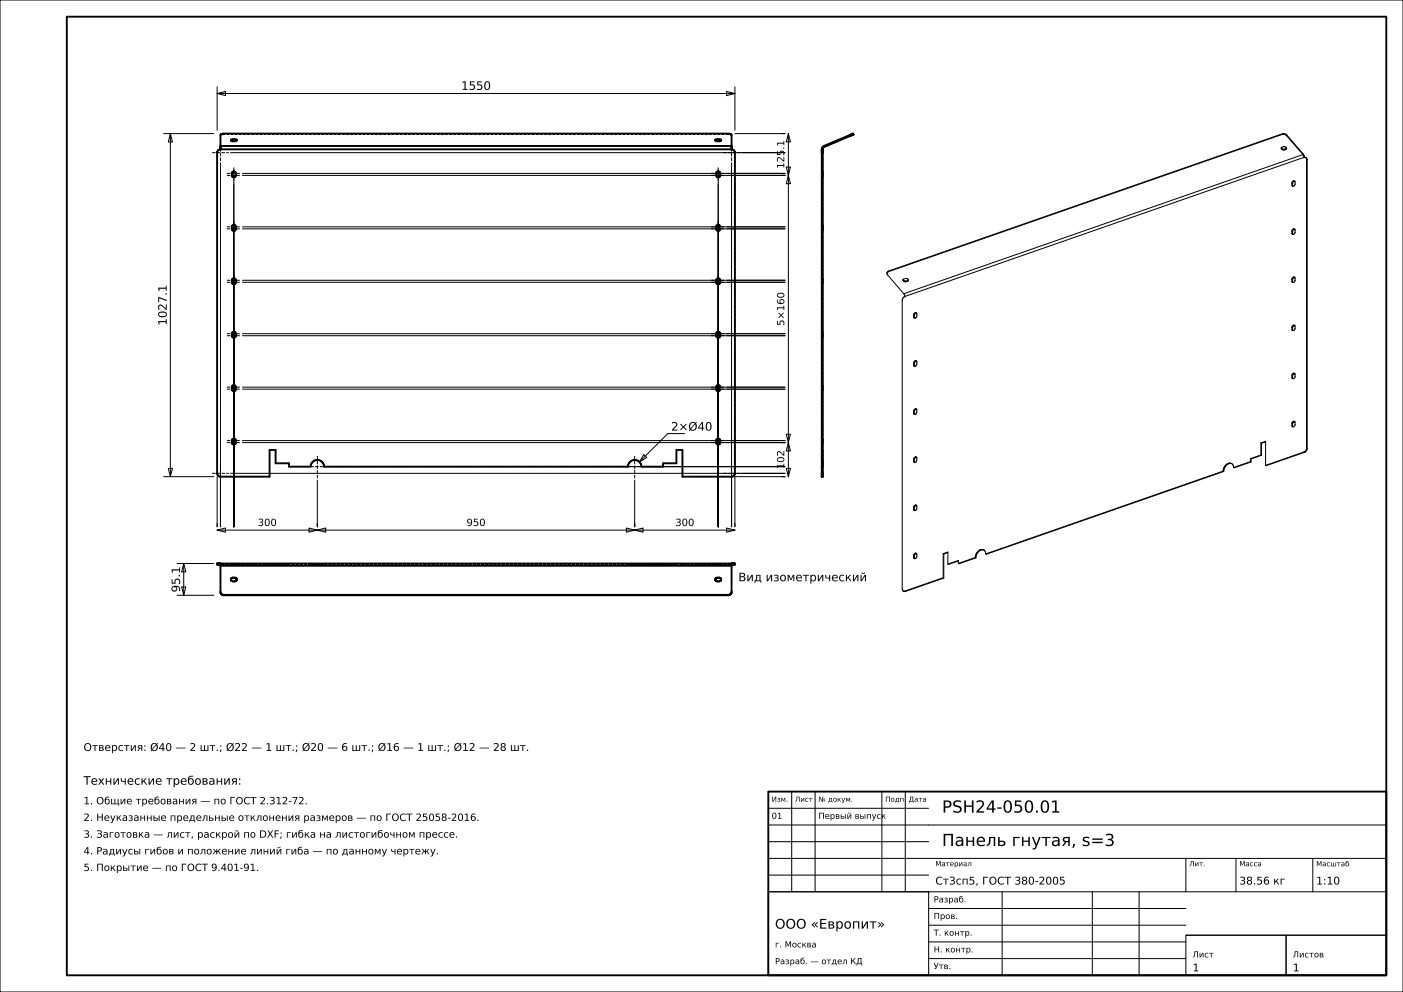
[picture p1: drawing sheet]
<svg xmlns="http://www.w3.org/2000/svg" width="420mm" height="297mm" viewBox="0 0 420 297" stroke-linecap="round" stroke-linejoin="round" font-family="sans-serif">
<g fill="none" stroke="#000" stroke-width=".3">
<path d="M0 0h420v297h-420zM49 40h15M51 40l.6 2.5h-1.2zM51 40v102.7M65 28l2.5-.6v1.2zM65 26v13M65 28h155M217.5 27.4l2.5 .6-2.5 .6zM220 26v13M220 40h15M236 40l.6 2.5h-1.2zM236 40v102.7"/>
<path d="M66 48.7v109M69 45.7h166M70 54.5v103.2M72.6 52.5h162.4M72.6 51.9h162.4M215 54.5v103.2M219 48.7v109M235.4 50h1.2l-.6 2.5zM236 52.5l.6 2.5h-1.2zM383.6 44.2l.3 .4 .6 .1M383.6 44.2l.2-.1a.87 .87 0 0 1 1.4 .3M383.6 44.2a.58 .58 0 0 0 .2 .6 .58 .58 0 0 0 .7 .1"/>
<path d="M383.8 40.3h.7l.7 .4M383.8 40.3l-117.9 41.1M383.9 40.1h.7l.6 .3M383.9 40.1l-117.9 41.1M383.9 40.1l-.1 .2M384.5 44.7v.2M384.9 44.7l-.4 .2M385 44.5l-.5 .2M385 44.5l-.1 .2M385.2 44.4l-.3 .3M385.2 44.4l-.2 .1M385.2 40.7l4.8 5.6"/>
<path d="M385.2 40.4l4.9 5.7M385.2 40.4v.3M386.8 54.8v.6M386.8 54.8a.5 .5 0 0 1 .2-.6 .5 .5 0 0 1 .7 .3l-.1 .9-.6 .4M386.8 55.4l.2 .4M386.8 54.8l.1 .2M386.8 55.4l.1 .1M386.9 55v.5M386.9 55.5l.1 .3M387.6 54.2l-.5 .2-.2 .6M390 46.3l.3 .9M390 46.3l-119.4 41.6"/>
<path d="M390.1 46.1l.4 1M390.1 46.1l-.1 .2M390.5 47.1l-119.6 41.7M390.5 47.1h.3M390.8 47.1l.3 .6M390.8 47.1l.5 .7M391.1 47.7v86.5M391.1 47.7l.2 .1M391.3 47.8v86.5M72.6 67.9h162.4M72.6 68.5h162.4M386.8 69.3v.5"/>
<path d="M386.8 69.8l.2 .4M386.8 69.3l.1 .1M386.8 69.8l.1 .1M386.9 69.4v.5M386.9 69.9l.1 .3M387.6 68.6v1.2l-.6 .4M387.6 68.6a.58 .58 0 0 0-.6 .1 .58 .58 0 0 0-.2 .6M387.6 68.6l-.5 .2-.2 .6M72.6 83.9h162.4M72.6 84.5h162.4M72.6 99.9h162.4M265.5 81.7l.2 .6 4.9 5.6"/>
<path d="M265.9 81.4l-.4 .3M266 81.2l-.5 .5M266 81.2l-.1 .2M270.4 83.7l.3 .4h.6M270.4 83.6h.1a.87 .87 0 0 1 1.4 .3M270.4 83.6a.58 .58 0 0 0 .2 .7 .58 .58 0 0 0 .6 .1M270.6 87.9l.3 .9M270.8 88.8l-.5 .5-.2 .6v86.4l.3 .6M270.8 88.8l.1 .1M270.8 88.8h.1M270.9 88.8v.1M271.3 84.1l-.1 .3"/>
<path d="M271.7 84.2l-.5 .2M271.8 84l-.5 .1M271.8 84l-.1 .2M271.9 83.9l-.1 .1M271.9 84l-.2 .2M273.5 94.3v.6M273.5 94.9l.3 .4M273.5 94.3l.2 .1M273.5 94.9l.2 .1M273.7 94.4v.6M273.7 95l.1 .3M274.4 93.7v1.1l-.6 .5"/>
<path d="M274.4 93.7a.58 .58 0 0 0-.7 0 .58 .58 0 0 0-.2 .6M274.4 93.7l-.5 .2-.2 .5M386.8 83.7v.5M386.8 98.1v.5M386.8 84.2l.2 .4M386.8 98.6l.2 .4M386.8 83.7l.1 .1M386.8 84.2l.1 .1M386.8 98.1l.1 .1M386.8 98.6l.1 .1M386.9 83.8v.5M386.9 98.2v.5"/>
<path d="M386.9 84.3l.1 .3M386.9 98.7l.1 .3M387.6 83v1.2l-.6 .4M387.6 97.4v1.2l-.6 .4M387.6 83a.58 .58 0 0 0-.6 .1 .58 .58 0 0 0-.2 .6M387.6 97.4a.58 .58 0 0 0-.6 .1 .58 .58 0 0 0-.2 .6M387.6 83l-.5 .2-.2 .6M387.6 97.4l-.5 .2-.2 .6M72.6 100.5h162.4M72.6 115.9h162.4M72.6 116.5h162.4M273.5 109.3l.3 .4"/>
<path d="M273.5 108.7v.6M273.5 108.7l.2 .1M273.5 109.3l.2 .1M273.7 109.4l.1 .3M273.7 108.8v.6M274.3 108.1l-.6 .7M274.3 108.1l.2 .2-.1 .8-.6 .6M274.3 108a.64 .64 0 0 0-.8 .7M386.8 112.5v.5M386.8 113l.2 .4M386.8 112.5l.1 .1M386.8 113l.1 .1"/>
<path d="M386.9 112.6v.5M386.9 113.1l.1 .3M387.6 111.8v1.2l-.6 .4M387.6 111.8a.58 .58 0 0 0-.6 .1 .58 .58 0 0 0-.2 .6M387.6 111.8l-.5 .2-.2 .6M72.6 132.5h162.4M72.6 131.9h162.4M99 139.7h136M192.7 136.1l.9 .9-2.2 1.3zM204.9 129.8h-5l-8.5 8.5M235.4 130h1.2l-.6 2.5zM236 132.5l.6 2.5h-1.2z"/>
<path d="M273.5 123.1v.6M273.5 137.5v.6M273.5 123.7l.3 .4M273.5 138.1l.3 .4M273.5 123.1l.2 .1M273.5 123.7l.2 .1M273.5 137.5l.2 .1M273.5 138.1l.2 .1M273.7 123.2v.6M273.7 137.6v.6M273.7 123.8l.1 .3M273.7 138.2l.1 .3"/>
<path d="M274.4 122.5v1.1l-.6 .5M274.4 136.9v1.1l-.6 .5M274.4 122.5a.58 .58 0 0 0-.7 0 .58 .58 0 0 0-.2 .6M274.4 136.9a.58 .58 0 0 0-.7 0 .58 .58 0 0 0-.2 .6M274.4 122.5l-.5 .2-.2 .5M274.4 136.9l-.5 .2-.2 .5M368.7 138.8a2.21 2.21 0 0 0-2.4 2.4M369.3 140a1.28 1.28 0 0 0-1-1.4 1.28 1.28 0 0 0-1.5 .7l-.4 .7-.3 1.1M374.3 137.3v.9M374.3 138.2l-5 1.8M374.3 138.2l.2 .1M374.3 137.3l.2 .1"/>
<path d="M374.5 138.3l-5.1 1.8-.1-.1M374.5 137.4v.9M377.5 132.6l1.4-.5v7.2M377.5 132.6v3.6M377.5 136.2l-3.2 1.1M377.5 136.2l.1 .1M377.5 132.6l.1 .1M377.6 136.3l-3.1 1.1M377.6 132.7v3.6M378.9 132.3l-1.3 .4M386.8 126.9v.5M386.8 127.4l.2 .4"/>
<path d="M386.8 126.9l.1 .1M386.8 127.4l.1 .1M386.9 127v.5M386.9 127.5l.1 .3M387.6 126.2v1.2l-.6 .4M387.6 126.2a.58 .58 0 0 0-.6 .1 .58 .58 0 0 0-.2 .6M387.6 126.2l-.5 .2-.2 .6M390.3 135.3l-11.4 4M390.3 135.3l.2 .1M390.5 135.4l-11.4 4-.2-.1M391.1 134.2l-.2 .7-.6 .4M391.1 134.2l.2 .1"/>
<path d="M391.3 134.3l-.2 .7-.6 .4M49 142.7h15M50.4 140.2h1.2l-.6 2.5zM65 158.7l2.5-.6v1.2zM65 142.7v15M65 158.7h155M69 141.7h166M92.5 158.1l2.5 .6-2.5 .6zM95 158.7l2.5-.6v1.2zM95 143.7v14M187.5 158.1l2.5 .6-2.5 .6zM190 158.7l2.5-.6v1.2z"/>
<path d="M190 143.7v14M217.5 158.1l2.5 .6-2.5 .6zM235 142.7h-15v15M235.4 140.2h1.2l-.6 2.5zM273.5 151.9v.6M273.5 152.5l.3 .4M273.5 151.9l.2 .1M273.5 152.5l.2 .1M273.7 152v.6M273.7 152.6l.1 .3M274.4 151.3v1.1l-.6 .5M274.4 151.3a.58 .58 0 0 0-.7 0 .58 .58 0 0 0-.2 .6"/>
<path d="M274.4 151.3l-.5 .2-.2 .5M366.1 141.1l-71 24.7M366.1 141.1l.2 .1M366.3 141.2l-71 24.7-.2-.1M53 178.2h11M53 168.7h11M54.4 175.7h1.2l-.6 2.5zM55 168.7l.6 2.5h-1.2zM55 168.7v9.5M270.4 176.9l.7 .2M270.4 176.9l.5 .1M270.9 177l.2 .1"/>
<path d="M273.5 166.3v.6M273.5 166.9l.3 .4M273.5 166.3l.2 .1M273.5 166.9l.2 .1M273.7 166.4v.6M273.7 167l.1 .3M274.4 165.7v1.1l-.6 .5M274.4 165.7a.58 .58 0 0 0-.7 0 .58 .58 0 0 0-.2 .6M274.4 165.7l-.5 .2-.2 .5M282.4 173l-11.5 4M282.4 173l.1 .1M282.4 165.8l1.4-.5v3.6"/>
<path d="M282.4 165.8v7.2M282.4 165.8l.1 .1M282.5 173.1l-11.4 4M282.5 165.9v7.2M283.8 165.4l-1.3 .5M286.9 168.7v-.9l-3.1 1.1M286.9 168l-3 1-.1-.1M292 166.9l-5.1 1.8M292 166.9l.1 .1M292.1 167l-5 1.8-.2-.1M294.6 164.7a2.21 2.21 0 0 0-2.5 2.3M295.1 165.8a1.28 1.28 0 0 0-1-1.3 1.28 1.28 0 0 0-1.5 .7l-.5 .9-.1 .8"/>
<path d="M237 237v30M244 237v30M264 237v30M271 237v30M230 257h185M230 252h48M230 247h185M230 242h48M355 257v10M370 257v10M393 257v10M230 267h48v25h-48z"/>
<path d="M230 267h185M230 262h48M278 277h77M278 272h77M300 267v25M327 267v25M341 267v25M278 287h77M278 282h77M355 280h30v12h-30zM355 280h60M385 280h30v12h-30z"/>
</g>
<g fill="none" stroke="#000" stroke-width=".56">
<path d="M20 5h395v287h-395zM66 44.7h153M66 43.7h153M66.1 40.2l.9-.2h151l.7 .1 .3 .3v4.4a.82 .82 0 0 1 1 .9v96.2l-.4 .6-.6 .2h-14.7v-8h-1.8v4h-4v1h-6.5a2 2 0 0 0-2-2 2 2 0 0 0-2 2h-91a2 2 0 0 0-2-2 2 2 0 0 0-2 2h-6.5v-1h-4v-4h-1.8v8h-14.7l-.6-.2-.4-.6v-96.2a.82 .82 0 0 1 1-.9zM69.1 42h.1M69.1 42l.6 .2 1.2-.2M69.5 51.6a.6 .6 0 0 1 .7-.3 .6 .6 0 0 1 .4 .6v.6a.6 .6 0 0 1-.6 .6 .6 .6 0 0 1-.6-.6zM69.7 41.7l-.6 .3M69.7 42l-.5 .1M69.7 42h.6M69.7 41.7h.6M69.7 41.7v.3"/>
<path d="M70.3 41.7l.6 .3M70.3 42l.5 .1M70.3 41.7v.3M70.9 42h.1M214.1 42h.1M214.1 42l.6 .2 1.2-.2M214.6 51.4l.4-.1 .5 .3 .1 .9a.6 .6 0 0 1-.6 .6 .6 .6 0 0 1-.6-.6zM214.7 42h.6M214.7 41.7h.6M214.7 41.7l-.6 .3M214.7 42l-.5 .1M214.7 41.7v.3"/>
<path d="M215.3 41.7l.6 .3M215.3 42l.5 .1M215.3 41.7v.3M215.9 42h.1M246 44.7v98h.3v-98M246 44.7h.3M246 45.7h.3M246.7 43.7l8.7-3.7 .1 .3-8.7 3.7M246.7 43.7l-.4 .3-.3 .7M246.7 43.7l.1 .3M246.8 44l-.5 .7M254.5 40.4l.1 .3"/>
<path d="M69.5 67.6a.6 .6 0 0 1 .7-.3 .6 .6 0 0 1 .4 .6v.6a.6 .6 0 0 1-.6 .6 .6 .6 0 0 1-.6-.6zM214.6 67.4l.4-.1 .5 .3 .1 .9a.6 .6 0 0 1-.6 .6 .6 .6 0 0 1-.6-.6zM69.5 83.6a.6 .6 0 0 1 .7-.3 .6 .6 0 0 1 .4 .6v.6a.6 .6 0 0 1-.6 .6 .6 .6 0 0 1-.6-.6zM69.5 99.6a.6 .6 0 0 1 .7-.3 .6 .6 0 0 1 .4 .6v.6a.6 .6 0 0 1-.6 .6 .6 .6 0 0 1-.6-.6zM214.5 83.6a.6 .6 0 0 1 .7-.3 .6 .6 0 0 1 .4 .6v.6a.6 .6 0 0 1-.6 .6 .6 .6 0 0 1-.6-.6zM214.6 99.4l.4-.1 .5 .3 .1 .9a.6 .6 0 0 1-.6 .6 .6 .6 0 0 1-.6-.6zM69.5 115.6a.6 .6 0 0 1 .7-.3 .6 .6 0 0 1 .4 .6v.6a.6 .6 0 0 1-.6 .6 .6 .6 0 0 1-.6-.6zM214.6 115.4l.4-.1 .5 .3 .1 .9a.6 .6 0 0 1-.6 .6 .6 .6 0 0 1-.6-.6zM69.5 131.6a.6 .6 0 0 1 .7-.3 .6 .6 0 0 1 .4 .6v.6a.6 .6 0 0 1-.6 .6 .6 .6 0 0 1-.6-.6zM214.6 131.4l.4-.1 .5 .3 .1 .9a.6 .6 0 0 1-.6 .6 .6 .6 0 0 1-.6-.6zM246 141.7h.3M65.9 168.7v.3"/>
<path d="M66 169h-1v-.3h155v.3h-1M66 168.7v8.6a.96 .96 0 0 0 1 .9M66 177.2a.96 .96 0 0 0 1 .9M66 169.4h153M67 178.2h151M67 178.1h151M67 178.1v.1M69.7 172.9v.2M69.7 172.9a.55 .55 0 0 0-.6 .6 .55 .55 0 0 0 .6 .6l.8-.1 .4-.5M69.7 173.1h.6M69.7 172.9h.6M69.7 173.1l-.6 .5"/>
<path d="M70.3 172.9v.2M70.3 172.9l.4 .2 .2 .4M70.3 173.1l.6 .4M70.9 173.5v.1M214.1 173.5l.2 .4 .4 .2 .8-.1 .4-.5M214.1 173.5v.1M214.7 172.9v.2M214.7 172.9l-.4 .2-.2 .4M214.7 173.1l-.6 .4M214.7 173.1h.6M214.7 172.9h.6M215.3 172.9v.2"/>
<path d="M215.3 172.9l.4 .2 .2 .4M215.3 173.1l.6 .4M215.9 173.5v.1M218 178.1v.1M219 177.4l-.3 .4-.7 .3M219 168.7v8.6M219 177.2a.97 .97 0 0 1-1 1M219.1 168.7v.3M230 237h185v55h-185z"/>
</g>
<g fill="none" stroke="#000" stroke-width=".3" stroke-dasharray=".7 .5" stroke-linecap="butt">
<path d="M65 45.7v-.2M65 45.5l.1-.3M65.1 45.2l.2-.2M65.3 45l.1-.1M65.4 44.9l.3-.1M65.7 44.8l.2-.1M65.9 44.8v-.1M66 44.7v.1M66 44.8h-.1M66 40.4v.3M66 40.7v-.1M66 40.7v3.3"/>
<path d="M66 43.7v.3M66 44v.1M66 44.1v.1M66 44.2v.1M66 44.3v.1M66 44.4v.1M66 44.5v.1M66 44.6v.1M66 40.6l.1-.1M66.1 40.5l.1-.1M66.2 40.4h.1M66.3 40.4l.1-.1"/>
<path d="M66.4 40.3h.2M66.6 40.3h.4M69.1 42.3v-.1M69.1 42.2l.1-.1M69.3 42.4l-.2-.1M69.4 51.9v-.2M69.4 52.5v-.6M69.4 51.7l.1-.1M69.4 52.7v-.2M69.5 42.4h-.2M69.5 51.6l.1-.2M69.5 52.9l-.1-.2"/>
<path d="M69.6 51.4l.2-.1M69.6 53l-.1-.1M69.7 42.5l-.2-.1M69.8 51.3h.2M69.8 53.1l-.2-.1M70 51.3h.2M70 53.1h-.2M70.2 51.3l.2 .1M70.2 53.1h-.2M70.3 42.5h-.6M70.4 51.4l.1 .2M70.4 53l-.2 .1"/>
<path d="M70.5 51.6l.1 .1M70.5 52.9l-.1 .1M70.5 42.4l-.2 .1M70.6 51.7v.2M70.6 52.7l-.1 .2M70.6 51.9v.6M70.6 52.5v.2M70.7 42.4h-.2M70.8 42.1l.1 .1M70.9 42.3l-.2 .1M70.9 42.2v.1M214.1 42.3v-.1"/>
<path d="M214.1 42.2l.1-.1M214.3 42.4l-.2-.1M214.4 51.9v-.2M214.4 52.5v-.6M214.4 51.7l.1-.1M214.4 52.7v-.2M214.5 42.4h-.2M214.5 51.6l.1-.2M214.5 52.9l-.1-.2M214.6 51.4l.2-.1M214.6 53l-.1-.1M214.7 42.5l-.2-.1"/>
<path d="M214.8 51.3h.2M214.8 53.1l-.2-.1M215 51.3h.2M215 53.1h-.2M215.2 51.3l.2 .1M215.2 53.1h-.2M215.3 42.5h-.6M215.4 51.4l.1 .2M215.4 53l-.2 .1M215.5 51.6l.1 .1M215.5 52.9l-.1 .1M215.5 42.4l-.2 .1"/>
<path d="M215.6 51.7v.2M215.6 52.7l-.1 .2M215.6 52.5v.2M215.6 51.9v.6M215.7 42.4h-.2M215.8 42.1l.1 .1M215.9 42.3l-.2 .1M215.9 42.2v.1M218 40.3h-151M218 40.3h.4M218.4 40.3h.2M218.6 40.3l.1 .1"/>
<path d="M218.7 40.4h.1M218.8 40.4l.1 .1M218.9 40.5l.1 .1M219 40.6v.1M219 44.8v-.1M219 40.7v3.3M219 40.7v-.3M219 44v-.3M219 44v.1M219 44.1v.1M219 44.2v.1M219 44.3v.1"/>
<path d="M219 44.4v.1M219 44.5v.1M219 44.6v.1M219.1 44.7l.2 .1M219.1 44.7v.1M219.1 44.8h-.1M219.3 44.8l.3 .1M219.6 44.9l.1 .1M219.7 45l.2 .2M219.9 45.2l.1 .3M220 45.5v.2M220 45.7v96"/>
<path d="M246 51.9v-.1M246 51.8v-.1M246 51.7v-.1M246 51.6v-.1M246 51.5v-.1M246 51.4v-.1M246 51.3v.1M246 51.4v.1M246 51.5v.1M246 51.6v.1M246 51.7v.1M246 51.8v.1"/>
<path d="M246 52.5v-.6M246 52.5v.1M246 52.6v.1M246 52.7v.1M246 52.8v.1M246 52.9v.1M246 53v.1M246 53.1v-.1M246 53v-.1M246 52.9v-.1M246 52.8v-.1M246 52.7v-.1"/>
<path d="M246 52.6v-.1M246 51.9v.6M246 45.7v96M246 44.7v.1M246 44.8v.1M246 44.9v.1M246 45v.1M246 45.1v.1M246 45.2v.1M246 45.3v.1M246 45.4v.1M246 45.5v.1"/>
<path d="M246 45.6v.1M246 44.8v-.1M246 44.5v.2M246.1 44.2l-.1 .3M246.3 44l-.2 .2M246.3 51.9v-.1M246.3 51.8v-.1M246.3 51.7v-.1M246.3 51.6v-.1M246.3 51.5v-.1M246.3 51.4v-.1M246.3 51.3v.1"/>
<path d="M246.3 51.4v.1M246.3 51.5v.1M246.3 51.6v.1M246.3 51.7v.1M246.3 51.8v.1M246.3 51.9v.6M246.3 52.5v.1M246.3 52.6v.1M246.3 52.7v.1M246.3 52.8v.1M246.3 52.9v.1M246.3 53v.1"/>
<path d="M246.3 53.1v-.1M246.3 53v-.1M246.3 52.9v-.1M246.3 52.8v-.1M246.3 52.7v-.1M246.3 52.6v-.1M246.3 52.5v-.6M246.3 44.7v.1M246.3 44.8v-.1M246.3 45.7v-.1M246.3 45.6v-.1M246.3 45.5v-.1"/>
<path d="M246.3 45.4v-.1M246.3 45.3v-.1M246.3 45.2v-.1M246.3 45.1v-.1M246.3 45v-.1M246.3 44.9v-.1M246.3 44.7h-.3M246.3 44.8h-.3M246.3 44.5v.2M246.4 44.4l-.1 .1M246.4 43.8l-.1 .2M246.5 44.2l-.1 .2"/>
<path d="M246.6 44.1l-.1 .1M246.7 43.7l-.3 .1M246.8 44l-.2 .1M250.2 42.2h.1M250.3 42.2h-.1M250.3 42.2l.1-.1M250.4 42.5l-.2-.3M250.4 42.1l-.1 .1M250.4 42.5v-.1M250.4 42.4h.1M250.4 42.4v.1M250.4 42.1h.1"/>
<path d="M250.5 42.4h.1M250.5 42.4h-.1M250.5 42.1h-.1M250.5 42.1l.2-.1M250.6 42.4l.1-.1M250.6 42.4h-.1M250.7 42l-.2 .1M250.7 42h.1M250.7 42.3h.1M250.7 42.3l-.1 .1M250.8 42.3l.1-.1M250.8 42.3h-.1"/>
<path d="M250.8 42h-.1M250.8 42l.1-.1M250.9 42.2h.1M250.9 42.2l-.1 .1M250.9 41.9l-.1 .1M250.9 41.9h.1M251 41.9h-.1M251 41.9l.1-.1M251 42.2l.1-.1M251 42.2h-.1M251.1 41.8l-.1 .1M251.1 41.8h.1"/>
<path d="M251.1 42.1h.1M251.1 42.1l-.1 .1M251.2 41.8h-.1M251.2 41.8l.1-.1M251.2 42.1l.1-.1M251.2 42.1h-.1M251.3 41.7l-.1 .1M251.3 42h.1M251.3 42l-.1 .1M251.4 42h-.1M251.4 42h.1M251.5 42l-.2-.3"/>
<path d="M251.5 42h-.1M254.5 40.4l-7.8 3.3M254.6 40.3l-.1 .1M254.6 40.7l.1-.1M254.6 40.7l-7.8 3.3M254.7 40.3h-.1M254.7 40.6h.1M254.8 40.3h-.1M254.8 40.6l.1-.1M254.9 40.2l-.1 .1M254.9 40.5h.1M255 40.2h-.1"/>
<path d="M255 40.5h.1M255 40.1v.1M255.1 40.5l.1-.1M255.1 40.1h-.1M255.2 40.1h-.1M255.2 40.4h.1M255.3 40l-.1 .1M255.3 40.4l.1-.1M255.4 40h-.1M255.4 40.3h.1M255.5 40.3l-.1-.3M69.4 67.9v-.2"/>
<path d="M69.4 68.5v-.6M69.4 67.7l.1-.1M69.4 68.7v-.2M69.5 67.6l.1-.2M69.5 68.9l-.1-.2M69.6 67.4l.2-.1M69.6 69l-.1-.1M69.8 67.3h.2M69.8 69.1l-.2-.1M70 67.3h.2M70 69.1h-.2M70.2 67.3l.2 .1"/>
<path d="M70.2 69.1h-.2M70.4 67.4l.1 .2M70.4 69l-.2 .1M70.5 67.6l.1 .1M70.5 68.9l-.1 .1M70.6 67.7v.2M70.6 68.7l-.1 .2M70.6 67.9v.6M70.6 68.5v.2M214.4 67.9v-.2M214.4 68.5v-.6M214.4 67.7l.1-.1"/>
<path d="M214.4 68.7v-.2M214.5 67.6l.1-.2M214.5 68.9l-.1-.2M214.6 67.4l.2-.1M214.6 69l-.1-.1M214.8 67.3h.2M214.8 69.1l-.2-.1M215 67.3h.2M215 69.1h-.2M215.2 67.3l.2 .1M215.2 69.1h-.2M215.4 67.4l.1 .2"/>
<path d="M215.4 69l-.2 .1M215.5 67.6l.1 .1M215.5 68.9l-.1 .1M215.6 67.7v.2M215.6 68.7l-.1 .2M215.6 68.5v.2M215.6 67.9v.6M246 67.9v-.1M246 67.8v-.1M246 67.7v-.1M246 67.6v-.1M246 67.5v-.1"/>
<path d="M246 67.4v-.1M246 67.3v.1M246 67.4v.1M246 67.5v.1M246 67.6v.1M246 67.7v.1M246 67.8v.1M246 68.5v-.6M246 68.5v.1M246 68.6v.1M246 68.7v.1M246 68.8v.1"/>
<path d="M246 68.9v.1M246 69v.1M246 69.1v-.1M246 69v-.1M246 68.9v-.1M246 68.8v-.1M246 68.7v-.1M246 68.6v-.1M246 67.9v.6M246.3 67.9v-.1M246.3 67.8v-.1M246.3 67.7v-.1"/>
<path d="M246.3 67.6v-.1M246.3 67.5v-.1M246.3 67.4v-.1M246.3 67.3v.1M246.3 67.4v.1M246.3 67.5v.1M246.3 67.6v.1M246.3 67.7v.1M246.3 67.8v.1M246.3 67.9v.6M246.3 68.5v.1M246.3 68.6v.1"/>
<path d="M246.3 68.7v.1M246.3 68.8v.1M246.3 68.9v.1M246.3 69v.1M246.3 69.1v-.1M246.3 69v-.1M246.3 68.9v-.1M246.3 68.8v-.1M246.3 68.7v-.1M246.3 68.6v-.1M246.3 68.5v-.6M69.4 83.9v-.2"/>
<path d="M69.4 84.5v-.6M69.4 99.9v-.2M69.4 83.7l.1-.1M69.4 84.7v-.2M69.4 99.7l.1-.1M69.5 83.6l.1-.2M69.5 84.9l-.1-.2M69.5 99.6l.1-.2M69.6 83.4l.2-.1M69.6 85l-.1-.1M69.6 99.4l.2-.1M69.8 83.3h.2"/>
<path d="M69.8 85.1l-.2-.1M69.8 99.3h.2M70 83.3h.2M70 85.1h-.2M70 99.3h.2M70.2 83.3l.2 .1M70.2 85.1h-.2M70.2 99.3l.2 .1M70.4 83.4l.1 .2M70.4 85l-.2 .1M70.4 99.4l.1 .2M70.5 83.6l.1 .1"/>
<path d="M70.5 84.9l-.1 .1M70.5 99.6l.1 .1M70.6 83.7v.2M70.6 84.7l-.1 .2M70.6 99.7v.2M70.6 83.9v.6M70.6 84.5v.2M70.6 99.9v.6M214.4 83.9v-.2M214.4 84.5v-.6M214.4 99.9v-.2M214.4 83.7l.1-.1"/>
<path d="M214.4 84.7v-.2M214.4 99.7l.1-.1M214.5 83.6l.1-.2M214.5 84.9l-.1-.2M214.5 99.6l.1-.2M214.6 83.4l.2-.1M214.6 85l-.1-.1M214.6 99.4l.2-.1M214.8 83.3h.2M214.8 85.1l-.2-.1M214.8 99.3h.2M215 83.3h.2"/>
<path d="M215 85.1h-.2M215 99.3h.2M215.2 83.3l.2 .1M215.2 85.1h-.2M215.2 99.3l.2 .1M215.4 83.4l.1 .2M215.4 85l-.2 .1M215.4 99.4l.1 .2M215.5 83.6l.1 .1M215.5 84.9l-.1 .1M215.5 99.6l.1 .1M215.6 83.7v.2"/>
<path d="M215.6 84.7l-.1 .2M215.6 99.7v.2M215.6 84.5v.2M215.6 83.9v.6M215.6 99.9v.6M246 83.9v-.1M246 83.8v-.1M246 83.7v-.1M246 83.6v-.1M246 83.5v-.1M246 83.4v-.1M246 83.3v.1"/>
<path d="M246 83.4v.1M246 83.5v.1M246 83.6v.1M246 83.7v.1M246 83.8v.1M246 84.5v-.6M246 84.5v.1M246 84.6v.1M246 84.7v.1M246 84.8v.1M246 84.9v.1M246 85v.1"/>
<path d="M246 85.1v-.1M246 85v-.1M246 84.9v-.1M246 84.8v-.1M246 84.7v-.1M246 84.6v-.1M246 83.9v.6M246 99.9v-.1M246 99.8v-.1M246 99.7v-.1M246 99.6v-.1M246 99.5v-.1"/>
<path d="M246 99.4v-.1M246 99.3v.1M246 99.4v.1M246 99.5v.1M246 99.6v.1M246 99.7v.1M246 99.8v.1M246 99.9v.6M246.3 83.9v-.1M246.3 83.8v-.1M246.3 83.7v-.1M246.3 83.6v-.1"/>
<path d="M246.3 83.5v-.1M246.3 83.4v-.1M246.3 83.3v.1M246.3 83.4v.1M246.3 83.5v.1M246.3 83.6v.1M246.3 83.7v.1M246.3 83.8v.1M246.3 83.9v.6M246.3 84.5v.1M246.3 84.6v.1M246.3 84.7v.1"/>
<path d="M246.3 84.8v.1M246.3 84.9v.1M246.3 85v.1M246.3 85.1v-.1M246.3 85v-.1M246.3 84.9v-.1M246.3 84.8v-.1M246.3 84.7v-.1M246.3 84.6v-.1M246.3 84.5v-.6M246.3 99.9v-.1M246.3 99.8v-.1"/>
<path d="M246.3 99.7v-.1M246.3 99.6v-.1M246.3 99.5v-.1M246.3 99.4v-.1M246.3 99.3v.1M246.3 99.4v.1M246.3 99.5v.1M246.3 99.6v.1M246.3 99.7v.1M246.3 99.8v.1M246.3 99.9v.6M69.4 100.5v-.6"/>
<path d="M69.4 115.9v-.2M69.4 116.5v-.6M69.4 100.7v-.2M69.4 115.7l.1-.1M69.4 116.7v-.2M69.5 100.9l-.1-.2M69.5 115.6l.1-.2M69.5 116.9l-.1-.2M69.6 101l-.1-.1M69.6 115.4l.2-.1M69.6 117l-.1-.1M69.8 101.1l-.2-.1"/>
<path d="M69.8 115.3h.2M69.8 117.1l-.2-.1M70 101.1h-.2M70 115.3h.2M70 117.1h-.2M70.2 101.1h-.2M70.2 115.3l.2 .1M70.2 117.1h-.2M70.4 101l-.2 .1M70.4 115.4l.1 .2M70.4 117l-.2 .1M70.5 100.9l-.1 .1"/>
<path d="M70.5 115.6l.1 .1M70.5 116.9l-.1 .1M70.6 100.7l-.1 .2M70.6 115.7v.2M70.6 116.7l-.1 .2M70.6 100.5v.2M70.6 115.9v.6M70.6 116.5v.2M214.4 100.5v-.6M214.4 115.9v-.2M214.4 116.5v-.6M214.4 100.7v-.2"/>
<path d="M214.4 115.7l.1-.1M214.4 116.7v-.2M214.5 100.9l-.1-.2M214.5 115.6l.1-.2M214.5 116.9l-.1-.2M214.6 101l-.1-.1M214.6 115.4l.2-.1M214.6 117l-.1-.1M214.8 101.1l-.2-.1M214.8 115.3h.2M214.8 117.1l-.2-.1M215 101.1h-.2"/>
<path d="M215 115.3h.2M215 117.1h-.2M215.2 101.1h-.2M215.2 115.3l.2 .1M215.2 117.1h-.2M215.4 101l-.2 .1M215.4 115.4l.1 .2M215.4 117l-.2 .1M215.5 100.9l-.1 .1M215.5 115.6l.1 .1M215.5 116.9l-.1 .1M215.6 100.7l-.1 .2"/>
<path d="M215.6 115.7v.2M215.6 116.7l-.1 .2M215.6 100.5v.2M215.6 116.5v.2M215.6 115.9v.6M246 100.5v-.6M246 100.5v.1M246 100.6v.1M246 100.7v.1M246 100.8v.1M246 100.9v.1M246 101v.1"/>
<path d="M246 101.1v-.1M246 101v-.1M246 100.9v-.1M246 100.8v-.1M246 100.7v-.1M246 100.6v-.1M246 115.9v-.1M246 115.8v-.1M246 115.7v-.1M246 115.6v-.1M246 115.5v-.1M246 115.4v-.1"/>
<path d="M246 115.3v.1M246 115.4v.1M246 115.5v.1M246 115.6v.1M246 115.7v.1M246 115.8v.1M246 116.5v-.6M246 116.5v.1M246 116.6v.1M246 116.7v.1M246 116.8v.1M246 116.9v.1"/>
<path d="M246 117v.1M246 117.1v-.1M246 117v-.1M246 116.9v-.1M246 116.8v-.1M246 116.7v-.1M246 116.6v-.1M246 115.9v.6M246.3 100.5v.1M246.3 100.6v.1M246.3 100.7v.1M246.3 100.8v.1"/>
<path d="M246.3 100.9v.1M246.3 101v.1M246.3 101.1v-.1M246.3 101v-.1M246.3 100.9v-.1M246.3 100.8v-.1M246.3 100.7v-.1M246.3 100.6v-.1M246.3 100.5v-.6M246.3 115.9v-.1M246.3 115.8v-.1M246.3 115.7v-.1"/>
<path d="M246.3 115.6v-.1M246.3 115.5v-.1M246.3 115.4v-.1M246.3 115.3v.1M246.3 115.4v.1M246.3 115.5v.1M246.3 115.6v.1M246.3 115.7v.1M246.3 115.8v.1M246.3 115.9v.6M246.3 116.5v.1M246.3 116.6v.1"/>
<path d="M246.3 116.7v.1M246.3 116.8v.1M246.3 116.9v.1M246.3 117v.1M246.3 117.1v-.1M246.3 117v-.1M246.3 116.9v-.1M246.3 116.8v-.1M246.3 116.7v-.1M246.3 116.6v-.1M246.3 116.5v-.6M69.4 131.9v-.2"/>
<path d="M69.4 132.5v-.6M69.4 131.7l.1-.1M69.4 132.7v-.2M69.5 131.6l.1-.2M69.5 132.9l-.1-.2M69.6 131.4l.2-.1M69.6 133l-.1-.1M69.8 131.3h.2M69.8 133.1l-.2-.1M70 131.3h.2M70 133.1h-.2M70.2 131.3l.2 .1"/>
<path d="M70.2 133.1h-.2M70.4 131.4l.1 .2M70.4 133l-.2 .1M70.5 131.6l.1 .1M70.5 132.9l-.1 .1M70.6 131.7v.2M70.6 132.7l-.1 .2M70.6 131.9v.6M70.6 132.5v.2M80.7 134.7h1.8M82.5 134.7v4M82.5 138.7h4"/>
<path d="M86.5 138.7v1M86.5 139.7h6.5M93 139.7v-.3M93 139.4l.1-.4M93.1 139l.2-.3M93.3 138.7l.2-.3M93.5 138.4l.2-.2M93.7 138.2l.3-.2M94 138l.3-.2M94.3 137.8l.4-.1M94.7 137.7h.3M95 137.7h.3"/>
<path d="M95.3 137.7l.4 .1M95.7 137.8l.3 .2M96 138l.3 .2M96.3 138.2l.2 .2M96.5 138.4l.2 .3M96.7 138.7l.2 .3M96.9 139l.1 .4M97 139.4v.3M97 139.7h91M188 139.7v-.3M188 139.4l.1-.4M188.1 139l.2-.3"/>
<path d="M188.3 138.7l.2-.3M188.5 138.4l.2-.2M188.7 138.2l.3-.2M189 138l.3-.2M189.3 137.8l.4-.1M189.7 137.7h.3M190 137.7h.3M190.3 137.7l.4 .1M190.7 137.8l.3 .2M191 138l.3 .2M191.3 138.2l.2 .2M191.5 138.4l.2 .3"/>
<path d="M191.7 138.7l.2 .3M191.9 139l.1 .4M192 139.4v.3M192 139.7h6.5M198.5 139.7v-1M198.5 138.7h4M202.5 138.7v-4M202.5 134.7h1.8M204.3 134.7v8M214.4 131.9v-.2M214.4 132.5v-.6M214.4 131.7l.1-.1"/>
<path d="M214.4 132.7v-.2M214.5 131.6l.1-.2M214.5 132.9l-.1-.2M214.6 131.4l.2-.1M214.6 133l-.1-.1M214.8 131.3h.2M214.8 133.1l-.2-.1M215 131.3h.2M215 133.1h-.2M215.2 131.3l.2 .1M215.2 133.1h-.2M215.4 131.4l.1 .2"/>
<path d="M215.4 133l-.2 .1M215.5 131.6l.1 .1M215.5 132.9l-.1 .1M215.6 131.7v.2M215.6 132.7l-.1 .2M215.6 132.5v.2M215.6 131.9v.6M246 131.9v-.1M246 131.8v-.1M246 131.7v-.1M246 131.6v-.1M246 131.5v-.1"/>
<path d="M246 131.4v-.1M246 131.3v.1M246 131.4v.1M246 131.5v.1M246 131.6v.1M246 131.7v.1M246 131.8v.1M246 132.5v-.6M246 132.5v.1M246 132.6v.1M246 132.7v.1M246 132.8v.1"/>
<path d="M246 132.9v.1M246 133v.1M246 133.1v-.1M246 133v-.1M246 132.9v-.1M246 132.8v-.1M246 132.7v-.1M246 132.6v-.1M246 131.9v.6M246 134.7v4M246 138.7v1M246 139.7v-.2"/>
<path d="M246 139.5v-.2M246 139.3v-.2M246 139.1v-.3M246 138.8v-.2M246 138.6v-.1M246 138.5v-.2M246 138.3v-.2M246 138.1v-.1M246 138v-.1M246 137.9v-.1M246 137.8v-.1M246 137.7v.1"/>
<path d="M246 137.8v.1M246 137.9v.1M246 138v.1M246 138.1v.2M246 138.3v.2M246 138.5v.1M246 138.6v.2M246 138.8v.3M246 139.1v.2M246 139.3v.2M246 139.5v.2M246 139.7v-1"/>
<path d="M246 138.7v-4M246 134.7v8M246 139.7h.3M246.3 131.9v-.1M246.3 131.8v-.1M246.3 131.7v-.1M246.3 131.6v-.1M246.3 131.5v-.1M246.3 131.4v-.1M246.3 131.3v.1M246.3 131.4v.1M246.3 131.5v.1"/>
<path d="M246.3 131.6v.1M246.3 131.7v.1M246.3 131.8v.1M246.3 131.9v.6M246.3 132.5v.1M246.3 132.6v.1M246.3 132.7v.1M246.3 132.8v.1M246.3 132.9v.1M246.3 133v.1M246.3 133.1v-.1M246.3 133v-.1"/>
<path d="M246.3 132.9v-.1M246.3 132.8v-.1M246.3 132.7v-.1M246.3 132.6v-.1M246.3 132.5v-.6M246.3 134.7v4M246.3 138.7v1M246.3 139.7v-.2M246.3 139.5v-.2M246.3 139.3v-.2M246.3 139.1v-.3M246.3 138.8v-.2"/>
<path d="M246.3 138.6v-.1M246.3 138.5v-.2M246.3 138.3v-.2M246.3 138.1v-.1M246.3 138v-.1M246.3 137.9v-.1M246.3 137.8v-.1M246.3 137.7v.1M246.3 137.8v.1M246.3 137.9v.1M246.3 138v.1M246.3 138.1v.2"/>
<path d="M246.3 138.3v.2M246.3 138.5v.1M246.3 138.6v.2M246.3 138.8v.3M246.3 139.1v.2M246.3 139.3v.2M246.3 139.5v.2M246.3 139.7v-1M246.3 138.7v-4M246.3 134.7v8M246.3 139.7h-.3M246.3 138.7h-.3"/>
<path d="M246.3 134.7h-.3M65 141.7v-96M65 141.9v-.2M65.1 142.1l-.1-.2M65.2 142.3l-.1-.2M65.4 142.5l-.2-.2M65.6 142.6l-.2-.1M65.8 142.7l-.2-.1M66 142.7h-.2M80.7 142.7h-14.7M80.7 142.7v-8M219 142.7h-14.7"/>
<path d="M219.2 142.7h-.2M219.4 142.6l-.2 .1M219.6 142.5l-.2 .1M219.8 142.3l-.2 .2M219.9 142.1l-.1 .2M220 141.9l-.1 .2M220 141.7v.2M246 141.7v.1M246 141.8v.1M246 141.9v.1M246 142v.1M246 142.1v.1"/>
<path d="M246 142.2v.1M246 142.3v.1M246 142.4v.1M246 142.5v.1M246 142.6v.1M246 142.7h.3M246 142.7v-8M246.3 142.7h-.3M246.3 141.7v-96M246.3 142.7v-.1M246.3 142.6v-.1M246.3 142.5v-.1"/>
<path d="M246.3 142.4v-.1M246.3 142.3v-.1M246.3 142.2v-.1M246.3 142.1v-.1M246.3 142v-.1M246.3 141.9v-.1M246.3 141.8v-.1M246.3 142.7v-8M65 168.7v.3M65 169h.1M65.1 168.7h-.1M65.1 169h.1"/>
<path d="M65.2 168.7h-.1M65.2 169h.1M65.3 168.7h-.1M65.3 169h.1M65.4 168.7h-.1M65.4 169h.1M65.5 168.7h-.1M65.5 169h.1M65.6 168.7h-.1M65.6 169h.1M65.7 168.7h-.1M65.7 169h.1"/>
<path d="M65.8 168.7h-.1M65.8 169h.1M65.9 168.7h-.1M65.9 169h.1M66 168.7h-.1M66 169h14.7M66 177.3v-7.8M66 169.5v-.1M66 169.4v-.1M66 169.3v-.1M66 169.2v-.1M66 169.1v-.1"/>
<path d="M66 169v-.3M69.1 173.7v-.1M69.1 173.8v-.1M69.2 173.9l-.1-.1M69.3 174l-.1-.1M69.4 174.1l-.1-.1M69.4 169v-.3M69.4 168.7h.1M69.4 169h.1M69.5 169h-.1M69.5 168.7h-.1M69.5 174.1h-.1"/>
<path d="M69.5 168.7h.1M69.5 169h.1M69.6 174.2l-.1-.1M69.6 168.7h.1M69.6 169h-.1M69.6 168.7h-.1M69.6 169h.1M69.7 174.2h-.1M69.7 168.7h.2M69.7 169h-.1M69.7 168.7h-.1M69.7 169h.2"/>
<path d="M69.9 168.7h.1M69.9 169h-.2M69.9 168.7h-.2M69.9 169h.1M70 168.7h.1M70 169h-.1M70 168.7h-.1M70 169h.1M70.1 168.7h.2M70.1 169h-.1M70.1 168.7h-.1M70.1 169h.2"/>
<path d="M70.3 168.7h.1M70.3 169h-.2M70.3 168.7h-.2M70.3 169h.1M70.3 174.2h-.6M70.4 168.7h.1M70.4 169h-.1M70.4 168.7h-.1M70.4 169h.1M70.4 174.2h-.1M70.5 169h-.1M70.5 168.7h-.1"/>
<path d="M70.5 174.1l-.1 .1M70.5 168.7h.1M70.5 169h.1M70.6 169h-.1M70.6 168.7h-.1M70.6 169v-.3M70.6 174.1h-.1M70.7 174l-.1 .1M70.8 173.9l-.1 .1M70.9 173.8l-.1 .1M70.9 173.7v.1M70.9 173.6v.1"/>
<path d="M80.7 169v-.3M80.7 168.7h-14.7M80.7 168.7h1.8M82.5 169h-1.8M82.5 168.7h4M82.5 169v-.3M86.5 169h-4M86.5 168.7h6.5M86.5 169v-.3M93 169h-6.5M93 168.7h.1M93 168.7v.3"/>
<path d="M93.1 169h-.1M93.1 168.7h.1M93.2 169h-.1M93.2 168.7h.2M93.4 169h-.2M93.4 168.7h.4M93.8 169h-.4M93.8 168.7h.3M94.1 169h-.3M94.1 168.7h.5M94.6 169h-.5M94.6 168.7h.4"/>
<path d="M95 169h-.4M95 168.7h.4M95.4 169h-.4M95.4 168.7h.5M95.9 169h-.5M95.9 168.7h.3M96.2 169h-.3M96.2 168.7h.4M96.6 169h-.4M96.6 168.7h.2M96.8 169h-.2M96.8 168.7h.1"/>
<path d="M96.9 169h-.1M96.9 168.7h.1M97 169h-.1M97 168.7h91M97 169v-.3M188 169h-91M188 168.7h.1M188 168.7v.3M188.1 169h-.1M188.1 168.7h.1M188.2 169h-.1M188.2 168.7h.2"/>
<path d="M188.4 169h-.2M188.4 168.7h.4M188.8 169h-.4M188.8 168.7h.3M189.1 169h-.3M189.1 168.7h.5M189.6 169h-.5M189.6 168.7h.4M190 169h-.4M190 168.7h.4M190.4 169h-.4M190.4 168.7h.5"/>
<path d="M190.9 169h-.5M190.9 168.7h.3M191.2 169h-.3M191.2 168.7h.4M191.6 169h-.4M191.6 168.7h.2M191.8 169h-.2M191.8 168.7h.1M191.9 169h-.1M191.9 168.7h.1M192 169h-.1M192 168.7h6.5"/>
<path d="M192 169v-.3M198.5 169h-6.5M198.5 168.7h4M198.5 169v-.3M202.5 169h-4M202.5 168.7h1.8M202.5 169v-.3M204.3 169h14.7M204.3 169h-1.8M204.3 168.7v.3M204.3 169v-.3M214.1 173.7v-.1"/>
<path d="M214.1 173.8v-.1M214.2 173.9l-.1-.1M214.3 174l-.1-.1M214.4 174.1l-.1-.1M214.4 169v-.3M214.4 168.7h.1M214.4 169h.1M214.5 169h-.1M214.5 168.7h-.1M214.5 174.1h-.1M214.5 168.7h.1M214.5 169h.1"/>
<path d="M214.6 174.2l-.1-.1M214.6 168.7h.1M214.6 169h-.1M214.6 168.7h-.1M214.6 169h.1M214.7 174.2h-.1M214.7 168.7h.2M214.7 169h-.1M214.7 168.7h-.1M214.7 169h.2M214.9 168.7h.1M214.9 169h-.2"/>
<path d="M214.9 168.7h-.2M214.9 169h.1M215 168.7h.1M215 169h-.1M215 168.7h-.1M215 169h.1M215.1 168.7h.2M215.1 169h-.1M215.1 168.7h-.1M215.1 169h.2M215.3 168.7h.1M215.3 169h-.2"/>
<path d="M215.3 168.7h-.2M215.3 169h.1M215.3 174.2h-.6M215.4 168.7h.1M215.4 169h-.1M215.4 168.7h-.1M215.4 169h.1M215.4 174.2h-.1M215.5 169h-.1M215.5 168.7h-.1M215.5 174.1l-.1 .1M215.5 168.7h.1"/>
<path d="M215.5 169h.1M215.6 169h-.1M215.6 168.7h-.1M215.6 169v-.3M215.6 174.1h-.1M215.7 174l-.1 .1M215.8 173.9l-.1 .1M215.9 173.8l-.1 .1M215.9 173.7v.1M215.9 173.6v.1M219 169h-153M219 169h.1"/>
<path d="M219 168.7h-14.7M219 177.3v-7.8M219 169.4v.1M219 168.7v.3M219 169.5v-.1M219 169.4v-.1M219 169.3v-.1M219 169.2v-.1M219 169.1v-.1M219 169v-.3M219.1 169h.1M219.1 168.7h-.1"/>
<path d="M219.2 169h.1M219.2 168.7h-.1M219.3 169h.1M219.3 168.7h-.1M219.4 169h.1M219.4 168.7h-.1M219.5 169h.1M219.5 168.7h-.1M219.6 169h.1M219.6 168.7h-.1M219.7 169h.1M219.7 168.7h-.1"/>
<path d="M219.8 168.7h-.1M219.8 169h.1M219.9 168.7h-.1M219.9 169h.1M220 168.7h-.1M220 169v-.3"/>
</g>
<g fill="none" stroke="#000" stroke-width=".3" stroke-dasharray="1.1 .4" stroke-linecap="butt">
<path d="M63.5 45.7h5M66 48.2v-5M67.9 51.9h4.2M67.9 52.5h4.2M70 54v-4.2M70 54.6v-4.2M212.9 51.9h4.2M212.9 52.5h4.2M215 54v-4.2M215 54.6v-4.2M216.5 45.7h5M219 48.2v-5"/>
<path d="M67.9 67.9h4.2M67.9 68.5h4.2M70 70v-4.2M70 70.6v-4.2M212.9 67.9h4.2M212.9 68.5h4.2M215 70v-4.2M215 70.6v-4.2M67.9 83.9h4.2M67.9 84.5h4.2M67.9 99.9h4.2M70 86v-4.2"/>
<path d="M70 86.6v-4.2M212.9 83.9h4.2M212.9 84.5h4.2M212.9 99.9h4.2M215 86v-4.2M215 86.6v-4.2M67.9 100.5h4.2M67.9 115.9h4.2M67.9 116.5h4.2M70 102v-4.2M70 102.6v-4.2M70 118v-4.2"/>
<path d="M70 118.6v-4.2M212.9 100.5h4.2M212.9 115.9h4.2M212.9 116.5h4.2M215 102v-4.2M215 102.6v-4.2M215 118v-4.2M215 118.6v-4.2M67.9 131.9h4.2M67.9 132.5h4.2M70 134v-4.2M70 134.6v-4.2"/>
<path d="M91.5 139.7h7M186.5 139.7h7M212.9 131.9h4.2M212.9 132.5h4.2M215 134v-4.2M215 134.6v-4.2M63.5 141.7h5M66 144.2v-5M95 143.2v-7M190 143.2v-7M216.5 141.7h5M219 144.2v-5"/>
</g>
<g font-size="5">
<text x="282" y="243.3">PSH24-050.01</text>
<text x="282" y="253.3">Панель гнутая, s=3</text>
</g>
<text font-size="4" x="232" y="278">ООО «Европит»</text>
<g font-size="3.5">
<text x="138.1" y="26.9">1550</text>
<text x="49.9" y="97.5" transform="rotate(-90 49.9 97.5)">1027.1</text>
<text x="200.9" y="128.9">2×Ø40</text>
<text x="53.9" y="177.4" transform="rotate(-90 53.9 177.4)">95.1</text>
<text x="221" y="174">Вид изометрический</text>
<text x="25" y="234.9">Технические требования:</text>
</g>
<g font-size="3.2">
<text x="25" y="224.8">Отверстия: Ø40 — 2 шт.; Ø22 — 1 шт.; Ø20 — 6 шт.; Ø16 — 1 шт.; Ø12 — 28 шт.</text>
<text x="280" y="264.8">Ст3сп5, ГОСТ 380-2005</text>
<text x="371" y="264.8">38.56 кг</text>
<text x="394" y="264.8">1:10</text>
<text x="357" y="290.8">1</text>
<text x="387" y="290.8">1</text>
</g>
<g font-size="3">
<text x="234.8" y="50.5" transform="rotate(-90 234.8 50.5)">125.1</text>
<text x="234.8" y="97.6" transform="rotate(-90 234.8 97.6)">5×160</text>
<text x="234.8" y="140.5" transform="rotate(-90 234.8 140.5)">102</text>
<text x="77.1" y="157.5">300</text>
<text x="139.6" y="157.5">950</text>
<text x="202.1" y="157.5">300</text>
<text x="25" y="240.8">1. Общие требования — по ГОСТ 2.312-72.</text>
<text x="25" y="245.8">2. Неуказанные предельные отклонения размеров — по ГОСТ 25058-2016.</text>
<text x="25" y="250.8">3. Заготовка — лист, раскрой по DXF; гибка на листогибочном прессе.</text>
<text x="25" y="255.8">4. Радиусы гибов и положение линий гиба — по данному чертежу.</text>
<text x="25" y="260.8">5. Покрытие — по ГОСТ 9.401-91.</text>
</g>
<g font-size="2.5">
<text x="231" y="245.1">01</text>
<text x="245" y="245.1">Первый выпуск</text>
<text x="279.5" y="270.2">Разраб.</text>
<text x="279.5" y="275.1">Пров.</text>
<text x="279.5" y="280.1">Т. контр.</text>
<text x="232" y="283.6">г. Москва</text>
<text x="279.5" y="285.1">Н. контр.</text>
<text x="357" y="286.6">Лист</text>
<text x="387" y="286.6">Листов</text>
<text x="232" y="288.7">Разраб. — отдел КД</text>
<text x="279.5" y="290.1">Утв.</text>
</g>
<g font-size="2.1">
<text x="231" y="240">Изм.</text>
<text x="238" y="240">Лист</text>
<text x="245" y="240">№ докум.</text>
<text x="265" y="240">Подп.</text>
<text x="272" y="240">Дата</text>
<text x="280" y="259.3">Материал</text>
<text x="356" y="259.3">Лит.</text>
<text x="371" y="259.3">Масса</text>
<text x="394" y="259.4">Масштаб</text>
</g>
</svg>
